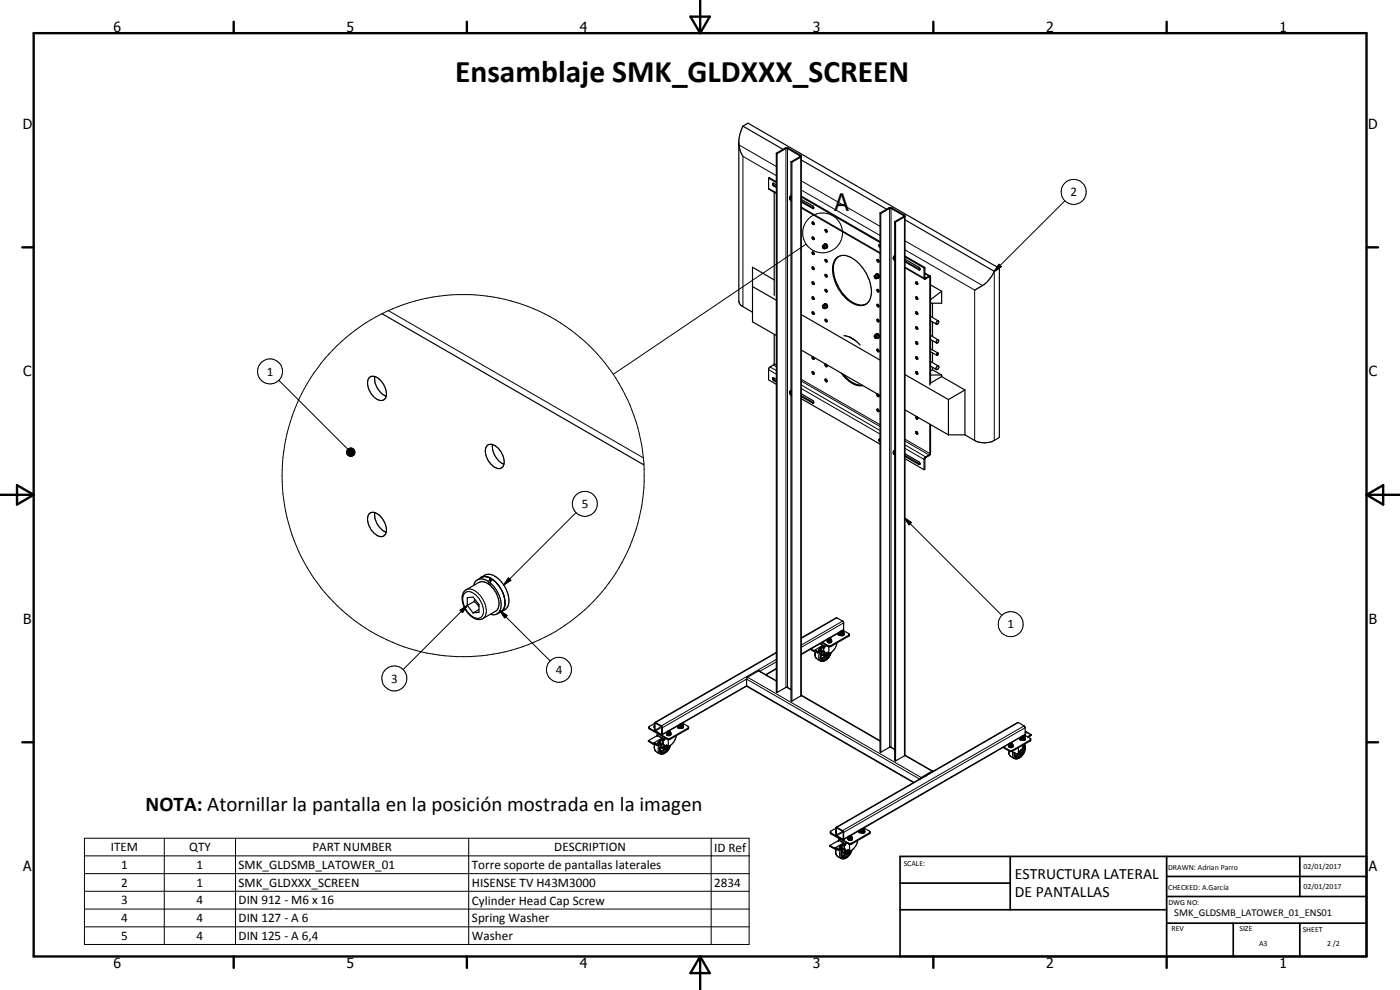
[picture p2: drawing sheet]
<svg xmlns="http://www.w3.org/2000/svg" width="420mm" height="297mm" viewBox="0 0 420 297" stroke-linecap="round" stroke-linejoin="round" font-family="sans-serif">
<g fill="none" stroke="#000" stroke-width=".35">
<path d="M223 37.8l-.9 2.4-.4 2.3v47.8l.1 .5 .6 .8 3.4 2.1M223 37.8l12 7M223 37.8l1.5-.8 75.4 43.5M221.7 43l.4 2 .9 1.9M230.7 53.5v3.2l2.3 1.4M230.7 53.5l.2-.2 2.1 1.2M230.7 53.5l2.3 1.3M232.1 55l.2 .6 .7 .4M232.4 57.7v30.9M233 46l2.6-1.6h.7l4.2 2.5M233 46v161.6l.2 .2M233 46l.2 .1"/>
<path d="M233 55.5l-.8-.5a.41 .41 0 0 0-.4 .4 .41 .41 0 0 0 .4 .4l.8 .5M233.2 46.1l2.9-1.6 4 2.4-2.7 1.7M233.2 46.1v161.7M237 59.6l.4 .5M237 59.6l.1-.2 .3 .2M237 59.4v.2M237.1 59.3l.3 .1M237.1 59.3l-.1 .1M237.2 59l.2 .1M237.2 60h.1M237.4 48.6v161.6l.2 .2M237.4 48.6l.2 .1"/>
<path d="M237.4 58.7l-.4 .7M237.4 60h-.1M237.4 59.2l-.3 .1M237.4 58.9l-.3 .1M237.6 48.7v161.7M240.5 46.9l-.2 .3-2.7 1.5M240.5 46.9v161.6l-.2 .3-2.7 1.6M240.5 59.8l3.5 2 .2 .7-.2 .1-3.5-2M240.5 58.8l23.6 13.7M240.5 59.1l23.6 13.7M240.5 48l25.6 14.8M240.5 60.3l3.7 2.2"/>
<path d="M240.5 62.4l23.6 13.6M243.7 75.6a.39 .39 0 0 1 .6 .3 .39 .39 0 0 1-.3 .5zM243.7 66.7l.5 .1 .1 .6-.4-.1zM243.7 71.2a.39 .39 0 0 1 .6 .2 .39 .39 0 0 1-.3 .5zM244 66.6l.3 .7M244 71.1l.3 .7M244 75.6l.3 .6M246.8 74l.1 .1M247 74.2l.2 .2M247.2 74l.1 .1M247.2 74l-.2 .2M247.3 74h-.1"/>
<path d="M247.3 73.3a.66 .66 0 0 1 .9 .2 .66 .66 0 0 1-.1 .9M247.3 73.3l-.1 .2M247.3 74.1l.1 .1M247.4 74.1l-.4-.2v.3M247.4 74.1l-.2 .3M247.4 74.3l-.2 .1M247.5 73.2l-.1 .1M247.5 73.2h.1M247.5 73.2l.4 .1M247.5 73.3h-.2M247.5 73.3l.2 .1M247.6 68.9a.41 .41 0 0 1 .5 .2 .41 .41 0 0 1-.2 .5z"/>
<path d="M247.6 77.9a.39 .39 0 0 1 .5 .2 .39 .39 0 0 1-.2 .5zM247.7 73.2l.1 .3M247.7 73.4l.4 .1M247.8 73.4l.3 .5M247.9 68.9l.3 .6M247.9 77.9l.3 .6M248 74.4l-.2 .1M248 73.4l.2 .9-.2 .1M248 73.9v.4l-.5 .3-.4-.1-.2-.4M248 73.9l-.3-.5h-.3l-.5 .3-.1 .3M248.1 73.9l-.1 .5M248.2 73.8v.2"/>
<path d="M248.2 74.2v.1M250.9 77.6a4.1 4.1 0 0 1 5.5 .3 12.5 12.5 0 0 1 5 10.7 3.4 3.4 0 0 1-5.5 2.4 12.2 12.2 0 0 1-5.8-11.8zM251.7 77a5.2 5.2 0 0 0-1.4 5.6 11.2 11.2 0 0 0 8 9l1.6-.4M263.2 77.9a.38 .38 0 0 1 .5 .2 .38 .38 0 0 1-.2 .5zM263.4 77.9l.4 .6M264 73.4l.1 .4M264.1 63.9l2.6-1.5 .7-.1 4 2.3 .2 .3M264.1 63.9v161.7l.2 .1M264.1 63.9l.2 .2M264.1 73.4a.4 .4 0 0 0-.4 .4 .4 .4 0 0 0 .4 .4M264.3 64.1l2.9-1.6 4 2.2v.3l-2.7 1.5M264.3 64.1v161.6"/>
<path d="M268.1 77.5h.1M268.1 77.5l.2 .5M268.1 77.3v.2M268.2 77.3l.3 .1M268.2 77.3h-.1M268.2 77.3l-.1 .1M268.2 77.3l.3 .3M268.2 77l-.1 .3M268.3 77h-.1M268.3 77h.2M268.3 78h.2M268.4 78h.1"/>
<path d="M268.5 66.5v161.7l.3 .1M268.5 66.5l.3 .1M268.5 76.6l-.2 .4M268.5 77.1l-.3 .2M268.5 76.8l-.2 .2M268.8 66.6v161.7M271.6 64.9l-2.8 1.7M271.6 64.9v161.6l-.2 .3-2.6 1.5M271.6 77.8l4.1 2.4a.38 .38 0 0 1 .5 .4 .38 .38 0 0 1-.5 .3l-4.1-2.3M271.6 78.3l4.5 2.6M271.6 76.8l6 3.5M271.6 77.1l5.7 3.3"/>
<path d="M271.6 66l26.8 15.4M114.6 94.1l78.6 45.4M225.8 86l7.2 4.1M232.4 84l-6.6-3.8v16.4l7.2 4.1M240.5 94.4l23.6 13.6M243.7 93.6a.39 .39 0 0 1 .5 .2 .39 .39 0 0 1-.2 .5zM243.7 89.1l.5 .1 .1 .6-.5-.1zM243.7 80.1a.46 .46 0 0 1 .5 .3 .46 .46 0 0 1 0 .5l-.5-.4zM243.7 84.6a.39 .39 0 0 1 .6 .2 .39 .39 0 0 1-.3 .5zM244 93.6l.3 .6M244 84.6l.3 .6M244 80.1l.3 .6"/>
<path d="M244 89.1l.3 .6M247 92.1l.2 .3M247.2 92l.1 .1M247.2 92l-.2 .1M247.3 91.9l-.1 .1M247.3 92.1l.1 .1M247.4 92.1l-.4-.2v.2M247.4 92.1l-.2 .3M247.4 92.2l-.2 .2M247.5 91.2a.71 .71 0 0 1 .7 .3 .71 .71 0 0 1 0 .7M247.5 91.2h-.1M247.5 91.2l-.3 .3"/>
<path d="M247.5 91.2h.3M247.5 91.2l.2 .2M247.6 91.2h-.1M247.6 91.2h.1M247.6 82.4a.39 .39 0 0 1 .5 .2 .39 .39 0 0 1-.2 .5zM247.6 86.9a.39 .39 0 0 1 .5 .2 .39 .39 0 0 1-.2 .5zM247.7 91.4h-.3l-.4 .2-.2 .4 .5 .6 .6-.3M247.7 91.2l.2 .1M247.7 91.4l.3 .4M247.8 91.2v.3M247.8 91.4l.3 .1M247.8 91.2l-.1 .2"/>
<path d="M247.8 91.4l.3 .5M247.9 95.8a.36 .36 0 0 0-.2 .5 .36 .36 0 0 0 .5 .1M247.9 82.3l.3 .7M247.9 86.8l.3 .7M247.9 95.8l.3 .6M248 92.4h-.2M248 91.8l.1 .5M248 91.4l.1 .2M248.1 91.5l.1 .7M248.1 92l-.2 .3M248.1 92.3l-.1 .1M248.2 91.7v.2"/>
<path d="M248.2 92.2l-.1 .1M248.2 92.2l-.2 .2M248.2 92.1l-.1 .2M262.5 83.1l.3-.3 .2 .3-.2 .3M262.5 83.1l.3 .3M262.8 83l.2 .2M262.8 83l-.3 .1M262.8 82.9v.1M262.9 82.3l-.1 .2M263 83.3l-.2 .1M263 82.2l.3 .1M263 82.2l-.1 .1"/>
<path d="M263.2 82.2h-.2M263.2 82.2h.1M263.2 86.9l.6 .3-.1 .4-.5-.4zM263.2 91.4a.38 .38 0 0 1 .5 .2 .38 .38 0 0 1-.2 .5zM263.2 95.8a.38 .38 0 0 1 .5 .3 .38 .38 0 0 1-.2 .5zM263.2 82.1a.7 .7 0 0 1 .7 .5 .7 .7 0 0 1-.3 .8M263.2 82.1l-.1 .1M263.3 82.3h-.4M263.3 82.5l-.3-.2-.5 .3a.61 .61 0 0 0 .5 1l.6-.3-.2-.8M263.3 82.2l.5 .8M263.3 82.4l.3 .4v.6M263.3 82.3v.2"/>
<path d="M263.3 82.4l.3 .1M263.3 83.4h.3M263.4 95.8l.4 .6M263.4 86.8l.4 .7M263.4 91.3l.4 .6M263.7 82.6l.1 .6-.2 .2M263.8 83.1l-.1 .3M271.6 80.3l5.8 3.4M274.9 89.1l.4 .1 .1 .6-.5-.1zM274.9 93.6a.39 .39 0 0 1 .5 .2 .39 .39 0 0 1-.2 .5zM274.9 98.1a.39 .39 0 0 1 .5 .2 .39 .39 0 0 1-.2 .5zM275 84.6l-.1 .4 .3 .3h.2"/>
<path d="M275 84.6l.4 .2v.5M275.1 98l.4 .7M275.1 84.6l.4 .6M275.1 89.1l.4 .6M275.1 93.6l.4 .6M277.3 80.4l.1 3.3M277.6 80.3v3.1M277.6 83.4h.1M277.6 80.3l-.3 .1M277.6 81.9l1.5 .9M279 83.2l-1.6 .5M279 83.2h.1"/>
<path d="M279 83.2v32.4M279.1 82.8l-1.5 .6M279.1 82.8l.2 32.4M279.3 85.5l3.3 1.9M279.3 95l2.3 1.3M279.3 96.3l1.7 1M279.9 91v4.3M279.9 96.6v4.4M281.6 96.3a.62 .62 0 0 0-.6 .3 .62 .62 0 0 0 .1 .7M281.6 96.3a.65 .65 0 0 1-.5 1M282.6 87.4v3.6h-3.3M282.6 87.4l-3.3 2.5"/>
<path d="M298.4 81.4a10.8 10.8 0 0 1-5.9 5.6M299.9 80.5v50.7a7.1 7.1 0 0 1-6.3 1.4l-4-2.1M299.9 80.5l-1.5 .9M110.7 113.4a2.23 2.23 0 0 1 3.4 .6 5.3 5.3 0 0 1 1.5 5.5 2.08 2.08 0 0 1-3.3-.2 5.1 5.1 0 0 1-1.6-5.9zM112.5 113a5.8 5.8 0 0 0 3.4 5.9M232.1 113.3a.48 .48 0 0 0-.3 .5 .48 .48 0 0 0 .4 .4l.8 .4M232.1 113.3l.1 .6 .8 .5M232.1 113.3l.9 .5M232.4 100.3v8.9l-1.7 1.4v3.4l2.3 1.3M237 117.9l.2-.1 .2 .2M237 117.9l.4 .5M237.1 117.6l.3 .2"/>
<path d="M237.4 117.6l-.4 .3M237.4 117.1l-.2 .3 .2-.1M237.4 118.4h-.1M237.4 117.4h-.3l-.1 .3M240.5 118.2l3.5 2 .2 .6M240.5 118.7l3.7 2.1M240.5 119l3.4 1.9 .3-.1M240.5 119.6l23.6 13.7M240.5 105l23.6 13.7M243.7 107.1a.39 .39 0 0 1 .5 .2 .39 .39 0 0 1-.2 .5zM243.7 111.5a.39 .39 0 0 1 .5 .3 .39 .39 0 0 1-.2 .5zM244 107l.3 .7"/>
<path d="M244 111.5l.3 .7M247.6 113.8a.41 .41 0 0 1 .5 .2 .41 .41 0 0 1-.2 .6zM247.7 109.3a.37 .37 0 0 1 .5 .2 .37 .37 0 0 1-.3 .5l-.3-.4zM247.9 109.3l.3 .6M247.9 113.7l.3 .7M252.4 111.9a7.3 7.3 0 0 0 6.6 3.8M253 112.3a7.7 7.7 0 0 0 5.9 3.3M253.2 100.7a7 7 0 0 1 4.9 2.8M254.8 101l1.8 1.1M262.5 100.6l.5-.3a.64 .64 0 0 1 .5 1l-.7 .3-.4-.6zM262.5 101.1v-.3h.3l.2 .3v.2h-.2M262.5 101.1l.3 .2"/>
<path d="M262.8 100.9v.1M262.8 101l.2 .1M262.8 101l-.3 .1M263 101.3h-.2M263 100.2a.68 .68 0 0 1 .8 .3 .68 .68 0 0 1-.1 .8M263.1 100.2h-.2l.4 .1M263.2 104.8l.6 .4-.1 .3-.5-.3zM263.2 118.3l.4 .1 .2 .5a.44 .44 0 0 1-.5-.1 .44 .44 0 0 1-.1-.5zM263.3 100.2h-.3l-.2 .3M263.3 100.2l.5 .8M263.3 100.2v.3M263.3 100.4l.3 .4v.5"/>
<path d="M263.3 100.2v.2M263.3 101.4h.3M263.4 104.8l.4 .6M263.4 118.2l.4 .7M263.4 100.3l.2 .1M263.6 100.5l.2 .3M263.6 101.3v.1M263.7 101.3h-.1M263.8 100.9l-.1 .3M263.8 101.1l-.1 .2M271.6 112.4l13 7.5M274.9 107.1a.39 .39 0 0 1 .5 .2 .39 .39 0 0 1-.2 .5z"/>
<path d="M274.9 102.6a.46 .46 0 0 1 .5 .2 .46 .46 0 0 1-.1 .5l-.4-.2zM275 111.5l.4 .3M275 111.5l-.1 .4 .4 .4 .1-.5M275.1 102.5l.4 .7M275.1 107l.4 .7M275.1 111.5l.4 .7M275.1 111.6l.3 .2M279.3 112.5h3.3M279.3 108.5l2.3 1.3M279.3 104.6l2.2 1.3M279.3 105.5l1.8 1.1M279.3 100.6l2.3 1.4"/>
<path d="M279.3 101.9l1.8 1M279.3 109.9l1.7 1M279.9 102.2v2.8M279.9 105.9v2.9M279.9 110.2v.8M279.9 111l2.7 1.5M279.9 111l-.6 .3M281.3 102a.4 .4 0 0 1 .5 .3 .4 .4 0 0 1-.3 .5l-.3 .1a.48 .48 0 0 1-.3-.4 .48 .48 0 0 1 .4-.5zM281.5 105.9l.1 .4-.5 .3M281.5 105.9l-.4 .3v.4M281.7 109.9a.7 .7 0 0 1-.7 1M281.7 109.9a.7 .7 0 0 0-.7 1"/>
<path d="M282.6 112.5v.5M282.6 113l7 4M282.6 113l-3.3 1.9M284.6 119.9v10.6M289.6 117l-5 2.9M289.6 117v13.5M146.3 133.6a2.96 2.96 0 0 1 3.8 1.5 4.6 4.6 0 0 1 .7 5.1 2.11 2.11 0 0 1-3.1-.6 5.1 5.1 0 0 1-1.6-5.7zM147.9 133.4a5.9 5.9 0 0 0 3.3 5.9M263.2 122.8a.42 .42 0 0 1 .5 .2 .42 .42 0 0 1-.1 .5l-.4-.3zM263.4 122.7l.4 .7M264 131.7l.1 .5M264 131.7a.45 .45 0 0 0-.3 .5 .45 .45 0 0 0 .4 .4"/>
<path d="M264 131.7l.1 .1M268.1 135.9l.4 .5M268.2 135.7l.3 .2M268.2 135.7l-.1 .2M268.2 135.4l-.1 .3M268.3 135.6l.2 .2M268.3 135.3l-.1 .1M268.3 135.3l.2 .1M268.3 136.3l.1 .1M268.5 135.6l-.4 .3M268.5 136.3l-.1 .1M268.5 135l-.2 .3"/>
<path d="M268.5 135.2l-.2 .2M271.6 136.1l4.3 2.5 .1 .7M271.6 136.7l4.5 2.5M271.6 136.9l4.4 2.5M271.6 137.6l5.7 3.3M271.6 123l13 7.5M274.9 129.5l.4 .1 .1 .6h-.4zM275 125h-.1v.6l.5 .1M275 125l.4 .3v.4M275.1 125l.4 .6M275.1 129.5l.4 .6M276 139.3v.1"/>
<path d="M279 127.3v8.8l-.2 .4-1.1 .7-.4 .5v3.2M279.3 127.4v8.5l-.4 .8-1.3 .8v3.3l-.3 .1M284.6 130.5h5M110.7 154.2a2.3 2.3 0 0 1 3.4 .6 5.2 5.2 0 0 1 1.5 5.5 1.83 1.83 0 0 1-2.9 0 5.2 5.2 0 0 1-2-6.1zM112.5 153.8a5.8 5.8 0 0 0 3.4 5.9M139.3 177.4l4.4-2.6a3.6 3.6 0 0 1 4.3 1.7 6.9 6.9 0 0 1 1.6 5.9l-.6 .8-4.1 2.4a2.85 2.85 0 0 1-2.8-.2 6.6 6.6 0 0 1-3-7.7zM142.4 179.7l-.1 .8M143.8 173.6a3.3 3.3 0 0 1 4.6 .6 9 9 0 0 1 3.1 6.1M144.3 173.2a3.7 3.7 0 0 1 5.4 .6 8.7 8.7 0 0 1 2.7 8.1l-.6 .9-1.4 .8M146.6 174.5v.8M146.6 174.5a2.67 2.67 0 0 0-4.2 .4l-.3 .7M147.1 174.9v.7"/>
<path d="M147.1 174.9l.5-1.2 1.6 1.4 1.3 2M147.1 174.9a8 8 0 0 1 2.9 8.4 2.26 2.26 0 0 1-2.9 1M147.1 173.5v1.3M147.1 173.5l-.5 1M147.1 173.5l-1.8-.5-2 1M150.8 177.5l.6 1.6 .1 2.1M140.2 181.7v-2.4l1.8-.1 1.8 2.2v2.3l-1.8 .2M140.2 181.7l1.8 2.2M142.3 180.5l1.5 1.5M142.3 180.5l-2.1 1.2M143.8 182.9l-1.8 1M151.5 181.2l-.7 1.9-1.6 1.1"/>
<path d="M151.6 181.2a2.62 2.62 0 0 1-1.8 2.7M233 195.7l-36.5 21.1M243.2 194.8l1 .6M244.2 195.4a.73 .73 0 0 1 .8-.2 .73 .73 0 0 1 .4 .7M244.2 195.2v.2M244.3 195.2h-.1M244.4 195.3l1 .6M244.7 195.5a2.27 2.27 0 0 0 1.4 2.8 2.27 2.27 0 0 0 2.9-1.5l.5-1M245.9 195.5h.1M245.9 195v.5M246 195.5l-.6 .4M246 193.2l.9 .5"/>
<path d="M246.1 193.1l1.4 .8M246.2 194.7l-.1 .1M246.2 194.7h.2l.1 .5-.5 .3M246.2 194.7l-.4 .4 .1 .4M246.6 192.8l2.1 1.3M246.8 195.4a1.98 1.98 0 0 0-.2 2.2l.1 .1M246.9 196.6l.6 .3M246.9 193.7l.1 .1M246.9 193.7l-2.6 1.5M247 193.8l-.8 .4v.3M247 193.8l.3 .3M247 194.2l-1.1 .4a.46 .46 0 0 0-.3 .5 .46 .46 0 0 0 .3 .4"/>
<path d="M247 194.2l.3 .2M247 195.3l-1 .2M247 195.3h.1M247.1 194.3l-.9 .4M247.1 194.3l.1 .1M247.1 195.3l.1 .1M247.1 194.3v1M247.2 194.4h.1M247.2 195.4l.1 .1M247.2 194.4v1M247.3 195.4l.3 .3v.6M247.3 194.1l-.3 .1"/>
<path d="M247.3 194.1h.2M247.3 195.5l.1 .6M247.4 194.3l-.1 .1M247.4 196.1l.2 .2M247.4 196.1v.7M247.4 196.8l.1 .1M247.5 193.9v.3M247.5 194.2l-.1 .1M247.5 196.9l.2 .1M247.6 196.3v.7l.4-.1M247.7 196.3l.4 .1M247.7 196.3v.5l.4 .1"/>
<path d="M247.9 193.7l-.4 .2M248.1 193.7l-.6 .4M248.1 196.4v.2M248.1 195.7l.3 .3M248.1 195.7l-.4 .6M248.1 196.6v.2M248.1 196.8v.1M248.1 195.7l.7 .3M248.1 196.9l.1 .1M248.3 192.4l.5 .3 .8-.3M248.3 196.2l-.2 .2M248.3 196.2l-.2 .4"/>
<path d="M248.3 192.2l.4 .5M248.3 192.2l.4 .2M248.4 196.3h.3l-.3 .5zM248.4 196.1l-.1 .1M248.4 191.8l-7.9 4.6M248.4 196v.1M248.4 196h.3M248.5 196l-.1 .1M248.5 196.9l-.1 .1M248.6 196.3l-.3 .3 .2 .1M248.6 191.6l.1 .3 .5-.2M248.7 196l.2 .1"/>
<path d="M248.7 196h-.1M248.7 191.6h-.1M248.7 191.6h.1M248.7 192.4v.3M248.7 194.1v1.9M248.7 191.6l.1 .2h.3v-.2M248.8 196l.1 .1M248.8 196h-.1M248.9 196.1a.66 .66 0 0 1-.8 .8M249.1 191.6l-.6 .1-.1 .3 .3 .3h.7M249.1 192.3l-.4 .1M249.1 191.6h.1"/>
<path d="M249.2 191.6l.2 .2M249.2 191.6v.2M249.4 192.3v.3M249.4 192.6l-.7 .1M249.4 191.8l-.2 .5M249.4 191.8l-.3 .3-.7-.2-.1 .3M249.4 191.9l.1 .1M249.5 192.2a.62 .62 0 0 1-.5 .7 .62 .62 0 0 1-.7-.7M249.5 192l-.1 .3M249.5 192.2l-.1 .4M249.5 192v.2M251.2 192.9a4.2 4.2 0 0 1-2.3 3.2"/>
<path d="M251.6 190.5h.5M251.9 190.4l-.3 .1M252 190.4l-.3 .1M252 190.1l-.5 .2 .1 .2M252 190v.5M252 190l.5 .3M252 190.5h.1M252.1 189.9h.1M252.2 189.6l-3.3 1.9M252.3 189.5l-.1 .4 .2 .2 .7-.2-.1-.4M252.3 189.5v.2M252.3 189.6h.7"/>
<path d="M252.4 189.4l-.1 .1M252.4 189.5h.1M252.5 189.4l.5 .1M252.5 189.4l-.2 .1M252.5 189.4l-.1 .1M252.5 190.3v.2M252.6 189.4l.6-.4-.1-2.4-2.1-1.3-10.5 6.1M252.8 189.4v.3l-.4-.2M252.9 189.4l.1 .1M253 189.5v.1M253 189.1l1.9 1.3M253 189.6v.1"/>
<path d="M253.1 190.2v.2M253.1 190.2l-.6 .1M253.1 190.4l-.6 .1M253.3 189.8v.2M253.3 190.1a.63 .63 0 0 1-.4 .7 .63 .63 0 0 1-.8-.3M253.3 189.8l-.8 .1-.3-.2-.2 .3M253.3 189.8l-.2 .4M253.3 190l-.2 .4M253.3 190.3a.86 .86 0 0 1-1.3 0l.5 .2M254.9 190.4l-5.8 3.4-.7-.1-1.6-1M254.9 190.4l-.2 .5-5.3 3.1-.7 .1M196.3 218.1l.1 .2"/>
<path d="M196.4 217.8v.1M196.4 217.9v.5M196.4 216.9l.4-.1 1.9 1.3v2.4l-2.2-1.2zM196.4 217.1l-1.5 .8-.1 .7 5.7 3.3M196.4 217.7v.4M196.7 217l1.8 1.1v2.2l-1.8-1.1zM196.7 217h-.1M200.2 219.8l.4 .2 .6-.2M200.2 219.6l-1.5 .9M200.2 219.7l-.1 .5 .5 .3M200.2 219.6v.4l.6 .1M200.4 219.6v.1"/>
<path d="M200.4 219.5v.1M200.4 219.5l.4 .1M200.4 219.5h.1M200.5 219.4l-.3 .2M200.5 219.4v.1M200.6 219.4l-.2 .1M200.6 219.4h.3M200.8 219.6h.1M200.9 219.4v.2M200.9 219.4v.3l-.5-.1M200.9 219.4l.3 .2v.6M201.2 220l-.6 .3"/>
<path d="M201.2 219.7l.1 .1M201.3 219.8l-.1 .2M201.3 219.8v.2M203.4 218.4h.5M203.5 218.3l-.1 .1M203.8 218.1l.5 .3 .8-.3M203.8 218l-.4 .1v.3M203.8 218.3l-.4 .1M203.8 217.8v.3l.5 .3M203.8 217.8l.5 .3M203.8 217.9l.1 .5M204 217.5l-3.4 1.9"/>
<path d="M204 217.5a.51 .51 0 0 0 .3 .5 .51 .51 0 0 0 .6-.2M204.1 217.3l-.1 .2M204.1 217.4l.1 .1M204.2 217.3l-.1 .2M204.2 217.3h.1M204.2 217.3h-.1l.3 .2 .3-.2M204.3 218.1v.3M204.4 217.2l-.3 .1M204.4 217.2l.3 .1M204.6 217.3l.3 .2v.5M204.7 217.3l.1 .2M204.8 217.4l-.6 .1"/>
<path d="M204.8 217l1.9 1.2M204.9 218.2l-.6 .2M204.9 218l-.6 .1M204.9 218v.2M205.1 217.7l-.8 .1-.3-.2-.2 .2M205.1 217.9l-.1 .5-.3 .2-.8-.2M205.1 217.7l-.2 .2M205.1 217.7l-.2 .5M206.7 218.2l-5.8 3.4-.7-.1-5.4-3.2M206.7 218.2l-.3 .5-5.4 3.2h-.5M224.1 205.9l-19.7 11.3M224.1 205.9l50.1 28.9"/>
<path d="M233 200.7l-3.1 1.8M233 204.3l-5.4-3-3.4 2-.1 2.6M237.4 206.9l-1.4-.7-2.8 1.6M240.5 208.6l23.6 13.6M307.7 219.8l.3-.2 1.5 .8M194.6 222.2l1.4 1.1M194.6 222.2h.1M196 223.3a.72 .72 0 0 1 .8-.2 .72 .72 0 0 1 .5 .6l.5-.3M196.2 223.1l1 .6M196.5 223.3a2.3 2.3 0 0 0 1.6 2.9 2.3 2.3 0 0 0 2.8-1.7l.3-.9M197.2 220.6v.2M197.2 220.6l2.1 1.1"/>
<path d="M197.6 223v.3M197.6 223.3l.1 .1M197.6 220.3l-.4 .3M197.7 222.8l-.1 .2M197.9 222.6v-.1a.39 .39 0 0 1 .3 .6 .39 .39 0 0 1-.6 .2M198.6 223.2l-.5 1.3 .3 1M198.7 224.4l.5 .3M198.7 221.7l-.7 .4-.1 .3M198.7 221.5v.2M198.7 221.5l-2.7 1.5v.3M198.7 221.5l-1.4-.8-2.7 1.5M198.7 221.6l.4 .3"/>
<path d="M198.8 222h.2M198.8 222l-1.2 .6-.2 .5 .3 .3M198.8 222l.3 .2M198.9 222.1l-1 .4-.3 .5M198.9 222.1l.1 .1M198.9 222.1v1.1M199 223.3l.3 .3v1.1l.5 .1M199 223.3l.2 .7M199 222.2v1.1M199 223.3l-.2-.2-1.1 .3M199.1 222.2h-.1M199.1 222h-.1"/>
<path d="M199.1 221.9l.2 .1M199.1 222.2h.1M199.1 221.9l-.1 .1M199.2 224.7h.1M199.2 224v.6l.2 .2M199.2 222.1v.1M199.2 224l.1 .1M199.3 221.9v.1M199.3 222l-.1 .1M199.3 221.7v.2M199.5 224.1l.3 .2M199.7 221.5l-.4 .2"/>
<path d="M199.8 221.6l-.5 .3M199.8 224.3v.5M199.9 223.6l.7 .2M199.9 223.6l.3 .2M199.9 223.6l-.4 .7 .3 .5M199.9 224.7l.1 .1M200 224.2l-.2 .1M200 224.2l-.1 .5M200 224.8h.1M200.1 220.1v.4l.3 .2 .8-.1 .1-.5M200.1 224.6h.2M200.1 224.5l.1 .1"/>
<path d="M200.1 220l.5 .3M200.1 223.9l-.1 .3M200.2 224.2l-.1 .3M200.2 223.8l-.1 .1M200.2 223.8h.2M200.3 224.8h-.1M200.3 224.5l-.1 .1M200.4 223.8h.2M200.4 223.8l-.2 .1M200.4 224.2h-.3M200.4 223.8l.2 .2M200.5 224.2h-.3l-.1 .4"/>
<path d="M200.5 224.2l-.2 .4M200.5 224.2h.1M200.6 220.3v.2M200.6 221.9v1.9M200.6 224.5l-.4 .3h-.4M200.6 223.8v.1M200.6 224.3v.2M200.6 223.9v.6M200.9 220.2h.3M201.2 220.4l-.6 .1M201.2 220.2v.2M201.3 220l-.1 .4"/>
<path d="M201.4 220.3a.82 .82 0 0 1-1.3 0M202.9 220.8a4.3 4.3 0 0 1-2.3 3.1M268.5 224.8l-1.1-.6h-.4l-2.7 1.5M271.6 226.6l8.3 4.8M279.8 231.6l-3.4 2M279.9 231.4l-3.5 1.9-.2 .4M279.9 231.4h.1M301 224.3l1.9 1.1 .7 .1M302.7 223.9a.87 .87 0 0 0 1.3 0M302.8 223.6l-.1 .5a.71 .71 0 0 0 .8 .2 .71 .71 0 0 0 .5-.7M302.8 223.6l.3 .5 .7-.1M302.8 223.6l.2 .1"/>
<path d="M302.9 223.2l-44 25.5M302.9 223.2l.1 .4M303 223.7l.2 .2M303.2 223.9v.2M303.6 225.5l2 .7M303.6 223a.26 .26 0 0 1-.2 .3 .26 .26 0 0 1-.3-.2v.2M303.6 223l.1 .1M303.6 223l-.7 .2M303.6 223l.3 .2-.1 .4h-.8M303.7 223.1l-.3 .3-.3-.2M303.8 223.8l-.6 .1M303.8 223.8v.2"/>
<path d="M304 223.6l-.2 .4M304 223.4l-.7 .2-.4-.3-.1 .3M304 223.4l-.2 .4M304 223.4v.2M304.5 225.9l.3 1M305.6 224.4v1.8M305.9 225.5v.5l.2 .1M305.9 225.5l.2 .1M306.1 221.9l.4 .1M306.1 221.9h.1M306.1 225.6v.5M306.2 226.1h.1"/>
<path d="M306.2 225.5l-.1 .1M306.2 225.5v.6M306.2 226.1l.1 .1M306.3 226.2h-.7M306.3 221.9h-.2M306.3 225l-.4 .5M306.3 225l.6 .2M306.3 225l.2 .1M306.4 225.3l-.2 .2M306.4 221.6l-.3 .1v.2M306.4 221.6l.1 .4M306.4 221.7v.1"/>
<path d="M306.5 221.4l.3 .5h.7M306.5 225.1l-.1 .2M306.5 225.1l.1 .1M306.5 221.5l-.1 .1M306.5 221.4l.2 .1M306.6 221l-3.3 1.9M306.6 226.1h-.5M306.6 225.2h.3M306.6 225.2l-.2 .1M306.6 226.1l-.2 .1M306.6 221.1l.3 .6M306.7 225.2l.2 .1"/>
<path d="M306.8 225.8l-.1 .1M306.8 221v.1M306.9 225.2v.1M306.9 225.3l-.3 .8M306.9 221.7v.2M307 220.8l.7-.5-.2-2.3-2.1-1.2-54.4 31.4M307 220.8l-.4 .3M307 220.8l.3 .1M307.1 223.5l-.3 1.6M307.3 220.9a.44 .44 0 0 1 .2 .7 .44 .44 0 0 1-.8-.1M307.3 220.9h.1M307.4 221l-.3 .1-.2-.2-.1 .2"/>
<path d="M307.4 220.9l-.2 .3-.4-.1M307.5 220.6l1.6 .9 .2 .7-5.7 3.3M307.5 223.3a3.3 3.3 0 0 1-.6 3.3 2.22 2.22 0 0 1-2.6 .9 2.22 2.22 0 0 1-1.5-2.2M307.5 221.6l-.6 .1M307.5 221.6v.3M307.7 221.8l-.5 .2-1.1-.1M307.7 221.3v.2M307.7 221.3l-.2 .3M307.7 221.5l-.1 .3M307.7 221.5a.66 .66 0 0 1-.4 .7 .66 .66 0 0 1-.8-.2M307.7 221.3l-.1-.2-.5 .3-.5-.3-.1 .3M307.8 221.7l-.3 .2"/>
<path d="M309.3 221.9l-5.7 3.3-.7-.1-1.7-.9M309.5 220.4l-.8 .9M309.5 220.4l-1.2 .7M250.4 254.7a.73 .73 0 0 1 .8-.2 .73 .73 0 0 1 .5 .6M250.6 254.6l1.1 .5M250.8 249.6l.1 .1M250.9 248.5l-1.5 .8-.1 .8 5.7 3.2M250.9 249.3v.6M250.9 254.7a2.3 2.3 0 0 0 1.6 2.9 2.3 2.3 0 0 0 2.8-1.7l.4-.8M251 248.2l2.1 1.3v2.5M251 248.2v2.5l2.1 1.3M251.1 248.4l-.1 2.2 2 1.2"/>
<path d="M251.1 248.4h.1M251.2 248.4l1.8 1.1v2.2M251.6 252.1v.1M251.7 252l2 1.2M251.7 252l-.1 .1M252.1 254.8h.1M252.1 251.7l-.4 .3M252.2 254.2l.4-.2v.5a.28 .28 0 0 1-.3 .3 .28 .28 0 0 1-.2-.4zM253 251.7v.1M253 254.6l-.1 .2a1.49 1.49 0 0 0 0 2.1M253.1 255.9l.6 .3M253.1 252.9l-.7 .9"/>
<path d="M253.1 252.9l-1.4-.8-2.6 1.6-.1 .2 1.4 .8M253.1 252.9l-2.7 1.8M253.2 253.1l.3 .2M253.2 253.4l.3 .2M253.2 253.4l-1 .5a.5 .5 0 0 0-.3 .4 .5 .5 0 0 0 .2 .5M253.3 254.6l-1.6 .5M253.3 253.4h-.1M253.3 253.4h.1M253.3 254.6h.1M253.3 253.5l-1 .5-.2 .8M253.3 253.5l.1 .2M253.3 254.6l.4 .2 .1 .7"/>
<path d="M253.3 253.5v1.1M253.4 253.7l.2 1.7M253.5 253.3l.2 .1M253.5 253.3l-.2 .1M253.5 253.6l-.1 .1M253.6 255.4v.6l.3 .3M253.6 255.4l.2 .1M253.7 253.2l-.2 .4M253.8 255.5l.1 .8M253.9 255.5l.4 .2M253.9 255.5v.5l.4 .2M254.2 252.9l-.5 .3"/>
<path d="M254.2 256.2l-.3 .1M254.3 253l-.6 .3M254.3 256.2l.2 .1M254.3 255.7v.2M254.3 256.1l.2 .2M254.3 256.1v.1M254.3 255l.4 .2M254.3 255l-.4 .5M254.3 255.9v.2M254.3 255l.7 .3M254.5 251.7l.1 .1M254.5 255.5l-.2 .2"/>
<path d="M254.5 255.9h.1M254.5 255.5l-.2 .4M254.6 255.9l.1 .1M254.7 251l-1.6 1M254.7 255.2l-.2 .3M254.7 255.2l.1 .1M254.7 251.1a.49 .49 0 0 0 .4 .5 .49 .49 0 0 0 .5-.5M254.8 256.2l-.3 .1M254.8 255.3h.2M254.8 255.3l-.3 .2M254.8 251v.1M254.8 255.5a.26 .26 0 0 0-.3 .2 .26 .26 0 0 0 .2 .3"/>
<path d="M254.8 255.5l-.1 .5M254.8 255.5l-.3 .4M254.8 251h.7M254.9 251l-.2 .1M254.9 251h.5M255 251.7l-.5-.2 .5 .4M255 251.7v.2M255 253.3v1.9M255 255.3h.1M255 255.3l.1 .1M255.3 250.9l.3 .1v.2l-.6 .2-.3-.2-.2 .7M255.4 251h.1"/>
<path d="M255.5 251l-.3 .2-.4-.1M255.5 251v.1M255.6 251.8l-.6 .1M255.6 251.6v.2M255.6 251.6l-.6 .1M255.6 251.2h.2M255.7 255.1l-.6 .3-.2 .6-.4 .3M255.7 251.4l-.1 .2M255.7 251.3v.1M255.8 251.5l-.2 .3M255.8 251.2l-.1 .1M255.8 251.2v.3"/>
<path d="M255.8 251.5a.66 .66 0 0 1-.5 .7 .66 .66 0 0 1-.8-.3M255.8 251.7l-.5 .3-.7-.2M257.4 252.2a4 4 0 0 1-1.7 2.9M257.8 249.8l.5 .1M258 249.7h.2M258 249.7l-.2 .1M258 249.7l-.1 .1M258.2 249.4l-.4 .1v.3M258.2 249.6l.1 .1M258.3 249.3l.4 .3M258.3 249.3l-.1 .2M258.3 249.5l.4 .3"/>
<path d="M258.3 249.3l-.1 .3M258.3 249.7v.2M258.4 248.9l-3.3 1.9M258.4 248.9l.4 .5 .6-.2M258.6 248.8l.2 .2 .4-.2M258.7 248.7l-.3 .2M258.7 248.7l-.1 .3M258.7 248.7h.4M258.7 249.6v.2M259.1 248.7l.1 .1M259.1 248.7l.3 .5M259.1 248.7l-.2 .3-.3-.2"/>
<path d="M259.2 248.4l1.9 1.2M259.2 248.8v.2M259.3 249.5l-.6 .1M259.3 249.7l-.6 .1M259.3 249.5v.2M259.4 249.2l-.1 .3M259.4 249.6h.1M259.5 249.3a.67 .67 0 0 1-.4 .7 .67 .67 0 0 1-.8-.1M259.5 249.1l-.8 .1-.3-.2-.1 .3M259.5 249.1l-.1 .1M259.5 249.3l-.2 .4M259.5 249.1v.2"/>
<path d="M259.5 249.6l-.3 .3-1-.3M261.1 249.6l-5.8 3.5-.6-.1-5.5-3.3M261.1 249.6l-.2 .6-5.3 3-.6 .1"/>
</g>
<g fill="none" stroke="#000" stroke-width=".3">
<path d="M221.8 43.5l11.2 6.5M230.7 56.5l2.3 1.3M232.4 55.7l-.2 .1M233 52.7l-10-5.8v45.1M235.6 44.4l.3 .2v161.6M236.5 44.4l-.2 .2v161.6M240.3 46.6l-.2 .1v.3l.2 .2v161.6M240.5 57l23.6 13.7M240.5 54.3l23.6 13.6M240.5 62.1l23.6 13.7M241.9 73.2l-57.8 39.1M244.1 62.4l-.2 .1"/>
<path d="M246.9 73.7h.1a.47 .47 0 0 1 .5 .4 .47 .47 0 0 1-.2 .5l-.4-.3zM247 73.7h.2M247.2 73.7a.62 .62 0 0 1 .3 .9M266.7 62.4l.3 .1v161.7M267.7 62.4l-.3 .1v161.7M271.4 64.6l-.2 .1v.3l.2 .1v161.7M271.6 75l20.9 12v45.2M271.6 72.3l23.3 13.4M299.8 79.3l.7 .7-2.1 1.4zM319.6 60.2l-21.2 21.2M116.6 93.2l76.5 44.2M246.9 91.7l.6 .3v.5a.52 .52 0 0 1-.5-.2 .52 .52 0 0 1-.1-.6z"/>
<path d="M247 91.6a.66 .66 0 0 1 .5 1M262.5 82.7a.46 .46 0 0 1 .5 .3 .46 .46 0 0 1-.2 .6l-.4-.5zM262.5 82.6l.6 .3v.7M271.6 80.1l5.7 3.3 .3-.1 .2 .4M276 80.8l-.3 .1M277.6 82.1l1.2 .7v.3h.5M298.4 81.4v50.8M83.7 114.1l20.7 20.7M230.7 110.9l2.3 1.4M231.1 110.1l1.9 1.1M232.1 109.5l.9 .5M232.4 109.1l.6 .4"/>
<path d="M232.4 114l-.2 .2M240.5 116.6l23.6 13.6M240.5 115.5l23.6 13.7M240.5 114.3l23.6 13.7M240.5 113.8l23.6 13.6M262.4 100.8a.43 .43 0 0 1 .6 .1 .43 .43 0 0 1-.2 .6zM262.5 100.6l.6 .3v.6M104 135.6l2.1 .9-2.1-.6zM104 135.4l2.1 1.1-2.1-.9zM104 135.9l2.1 .6-2-.4zM104.1 136.1l2 .4-1.9-.1zM104.1 135.1l2 1.4-2.1-1.1z"/>
<path d="M104.2 136.4l1.9 .1-1.7 .1zM104.3 134.9l1.8 1.6-2-1.4zM104.4 136.6l1.7-.1-1.5 .2zM104.5 134.7l.2-.2 1.4 2zM104.5 134.7l1.6 1.8-1.8-1.6zM104.6 136.7l1.5-.2-1.2 .4zM104.7 134.5h.3l1.1 2zM104.9 136.9l1.2-.4zM105 134.5l.2-.1 .9 2.1zM105.1 136.9l1-.4zM105.2 134.4h.3l.6 2.1zM105.4 136.9l.7-.4z"/>
<path d="M105.5 134.4l.2 .1 .4 2zM105.7 136.8l.4-.3zM105.7 134.5l.3 .2 .1 1.8zM106 134.7l.2 .1-.1 1.7zM106.1 136.5l-.2 .2zM106.2 134.8l-.1 1.7zM106.3 135l.2 .3-.4 1.2zM106.5 136.1l-.4 .4zM106.5 135.3l-.4 1.2zM106.5 135.8l-.4 .7zM106.5 135.6l-.4 .9zM244.1 120.8l-.2 .1"/>
<path d="M271.6 133.5l6.2 3.6v.2M271.6 134.5l5.7 3.3 .3-.1M271.6 132.3l7.2 4.2v.2M271.6 131.8l7.4 4.3 .3-.2M276 139.2l-.3 .2M172.9 153.8l-21.7 21.7M271.4 155.4l2.1 1.4-.7 .7zM271.4 155.4l29.3 29.3M139.4 178.1a2.17 2.17 0 0 1 3.1 .2 6 6 0 0 1 2.3 6.4 1.92 1.92 0 0 1-3 .3 6.5 6.5 0 0 1-2.7-6.4zM139.9 177a3.6 3.6 0 0 1 4.3 1.7 5.8 5.8 0 0 1 1.2 6.5l-.5 .4M152.6 173.4l.7 .7-2.1 1.4zM138.1 183.1l2.1-1.4-1.4 2.1z"/>
<path d="M140.2 181.7l-19.2 19.2M150 183.3l2.2 1.4-.7 .7zM150 183.3l15.1 15M233 198.6l-5 2.8M233 197.9l-34.6 19.9M233 195.9l-36.2 20.9M243.2 194.8l1 .5M243.4 194.7l.9 .5M244.4 195.2l1 .6M244.8 195.5l-.2 1.2 .4 .8M246 194.6l.2 .1M246.1 195.5a1.99 1.99 0 0 0 .4 2.9"/>
<path d="M246.2 195.2h.1M246.3 195.1h.1M246.3 195.2h.1M246.3 195.1v.1M246.3 195.1l-.1 .1M246.5 196.2l.2 .5h.3M246.6 195.5a1.82 1.82 0 0 0 .2 2.7 2.68 2.68 0 0 0 2.6-2.4M246.7 195.4a1.69 1.69 0 0 0 .2 2.6 2.44 2.44 0 0 0 2.3-2M247 195.3l-.3 .5 .2 .8M247.3 194l-.2 .1M247.4 195.7l-.3 .7 .2 .4M247.4 196.6l.2 .1"/>
<path d="M247.4 195.8l.2 .1M247.6 196.9l-.9 .5-.3-.1M247.8 197l-.7 .5h-.6M248.3 197l-.9 .7h-.7M248.4 193.7v.3M249.4 193.7v.3M251.2 185.4l-10.7 6.2M251.9 190.2v.3M252.9 186.4l-12.4 7.1M253.2 186.9l-12.7 7.3M253.2 188.9l-12.7 7.3M254.7 190.6v.3"/>
<path d="M194.9 218.5v.2M196.8 217l-.2 .1M198.4 218l-1.8 1.1M198.6 218.2l-1.8 1.1M198.8 218.4l25.3-14.6 51.9 30M203.7 218v.4M206.4 218.5v.2M224.4 203.2l52.1 30.1M227.6 201.3l5.4 3.1M233 200.5l-3.2 1.9M236.1 206.2l1.3 .8M240.4 208.7l23.7 13.7"/>
<path d="M305.6 216.8l-54.4 31.4M307.3 217.8l-54.4 31.4M307.7 218.4l-54.5 31.4M308 219.6l1.4 .8M194.6 222.4l1.4 .7M194.6 222.2l1.4 .8M196.2 223.1l1 .6M196.5 223.3l-.1 1 .4 1.1M197.8 222.4l.2 .1M197.9 223.4a1.95 1.95 0 0 0 .3 2.8M198 223l.2 .1zM198.2 224l.2 .5h.4"/>
<path d="M198.4 223.3a1.89 1.89 0 0 0 .2 2.8 2.86 2.86 0 0 0 2.5-2.4M198.5 223.3a1.72 1.72 0 0 0 .2 2.6 2.57 2.57 0 0 0 2.3-2.1M198.6 220.2l-.2 .1M198.8 220.3l25.3-14.6 50.2 29M198.8 223.1l-.4 .8 .3 .5M199.1 221.8l-.2 .2M199.2 223.5l-.3 .6 .2 .6M199.2 223.6l.1 .2M199.2 224.5h.1M199.3 224.8l-.6 .3h-.5M199.5 224.9l-1.2 .5M200.1 224.8l-.9 .8-.8-.1"/>
<path d="M200.2 221.5v.3M201.2 221.5v.3M267.2 224.2l1.3 .7M271.6 226.7l8.1 4.7M277.7 232.7v.1M278 232.6h.1M279.7 231.6h.1M302.8 225.3v.9l.4 .6M302.9 225.1v.3M303.9 225.1v.3M304 225.7a1.5 1.5 0 0 0 .6 1.9M305.7 226.2l-1.1 .4"/>
<path d="M305.9 226.3l-.4 .4-.8 .1M306.4 221.6v.4M306.9 224.3l-.1 .4M307 223.8a2.47 2.47 0 0 1-2 3.2l-.2-.1M307.1 223.6a2.6 2.6 0 0 1-2 3.7l-.6-.6v-.8M307.3 223.4a2.91 2.91 0 0 1-1.7 4.1 1.1 1.1 0 0 1-1.2-.4 1.1 1.1 0 0 1 0-1.3M307.7 220.3l-54.5 31.5M309.1 222v.3M25.3 251.5h199.5v31.9h-199.5zM25.3 256.8h199.5M49.3 251.5v31.9M70.7 251.5v31.9"/>
<path d="M140.7 251.5v31.9M213.4 251.5v31.9M249 253.8l1.4 .8M249.1 253.7l1.4 .8M249.4 249.9v.3M250.6 254.6l1.1 .5M251 254.8l-.1 1.2 .3 .8M251.2 248.4l-.2 .1M252.3 253.9h.1M252.3 254.8a2 2 0 0 0 .4 2.8M252.4 254.5h.1M252.5 254.4h.1"/>
<path d="M252.5 254.4l-.1 .1M252.7 255.4l.1 .5h.5M252.8 254.7a1.82 1.82 0 0 0 .2 2.8 2.83 2.83 0 0 0 2.6-2.4M252.9 249.4l-1.9 1.1M253 254.7a2.1 2.1 0 0 0-.1 2.6 2.35 2.35 0 0 0 2.5-2.1M253.1 251.6l-.2 .2M253.1 249.7l-1.9 1M253.3 254.6l-.4 .5 .2 .8M253.5 253.3l-.2 .1M253.6 254.9l-.3 .8 .2 .4M253.6 255.9l.2 .1M253.6 255.1l.2 .1"/>
<path d="M253.8 256.2l-.7 .4h-.5M253.9 256.3l-.6 .5h-.6M254.5 256.3l-1.1 .7-.5-.1M254.7 253v.2M255.6 253v.2M258.1 249.4v.5M260.9 249.9v.3M25.3 262.1h199.5M25.3 267.4h199.5M25.3 272.8h199.5M25.3 278.1h199.5"/>
<circle cx="322.2" cy="57.6" r="3.8"/>
<circle cx="246.9" cy="69.9" r="6"/>
<circle cx="81.1" cy="111.4" r="3.8"/>
<circle cx="139" cy="142.7" r="54.3"/>
<circle cx="175.5" cy="151.2" r="3.7"/>
<circle cx="303.3" cy="187.3" r="3.7"/>
<circle cx="118.3" cy="203.6" r="3.8"/>
<circle cx="167.8" cy="201" r="3.8"/>
</g>
<g fill="#000">
<circle cx="237.4" cy="60.1" r=".18"/>
<circle cx="268.5" cy="78" r=".18"/>
<circle cx="237.4" cy="118.4" r=".18"/>
<circle cx="279.3" cy="100.6" r=".18"/>
<circle cx="268.5" cy="136.4" r=".18"/>
<circle cx="247.5" cy="194.1" r=".18"/>
<circle cx="248.5" cy="196.7" r=".18"/>
<circle cx="308" cy="219.6" r=".18"/>
<circle cx="197.2" cy="220.7" r=".18"/>
<circle cx="199.1" cy="221.9" r=".18"/>
<circle cx="199.3" cy="221.9" r=".18"/>
<circle cx="249.1" cy="253.7" r=".18"/>
<circle cx="251.6" cy="252.1" r=".18"/>
<circle cx="253.7" cy="253.3" r=".18"/>
<circle cx="254.7" cy="256" r=".18"/>
<circle cx="254.9" cy="255.7" r=".18"/>
</g>
<g fill="none" stroke="#000" stroke-width=".71">
<path d="M10.1 9.9h400v277.1h-400zM70.1 6.5v3.4M140.1 6.5v3.4M207.2 5h5.8l-2.9 4.9zM210.1 0v9.9M280.1 6.5v3.4M350.1 6.5v3.4M6.7 74.2h3.4M410.1 74.2h3.5M.1 148.5h10M5.1 145.6l5 2.9-5 2.9zM410.1 148.5h10"/>
<path d="M410.1 148.5l5-2.9v5.8zM6.7 222.7h3.4M410.1 222.7h3.5M70.1 287v3.4M140.1 287v3.4M210.1 287v10M210.1 287l2.9 5h-5.8zM280.1 287v3.4M350.1 287v3.4"/>
</g>
<path d="M270.1 257h140v30h-140zM303.2 257v16M350.1 257v30M390.1 257v12M270.1 265h33.1M270.1 273h80M350.1 277h60M350.1 269h60M350.1 263h60M370.1 277v10M390.1 277v10" fill="none" stroke="#000" stroke-width=".51"/>
<g fill="#000">
<path d="M299.8 79.3l.7 .7-2.1 1.4zM106.5 136.1l-.4 .4zM106.5 135.8l-.4 .7zM106.5 135.6l-.4 .9zM106.5 135.3l-.4 1.2zM106.3 135l.2 .3-.4 1.2zM106.2 134.8l-.1 1.7zM106 134.7l.2 .1-.1 1.7zM105.5 134.4l.2 .1 .4 2zM105.2 134.4h.3l.6 2.1zM105 134.5l.2-.1 .9 2.1zM104.7 134.5h.3l1.1 2z"/>
<path d="M104.5 134.7l.2-.2 1.4 2zM104.5 134.7l1.6 1.8-1.8-1.6zM104.3 134.9l1.8 1.6-2-1.4zM104.1 135.1l2 1.4-2.1-1.1zM104 135.4l2.1 1.1-2.1-.9zM104 135.6l2.1 .9-2.1-.6zM104 135.9l2.1 .6-2-.4zM104.2 136.4l1.9 .1-1.7 .1zM104.4 136.6l1.7-.1-1.5 .2zM104.6 136.7l1.5-.2-1.2 .4zM104.9 136.9l1.2-.4zM105.1 136.9l1-.4z"/>
<path d="M105.4 136.9l.7-.4zM105.7 136.8l.4-.3zM106.1 136.5l-.2 .2zM271.4 155.4l2.1 1.4-.7 .7zM152.6 173.4l.7 .7-2.1 1.4zM138.1 183.1l2.1-1.4-1.4 2.1zM150 183.3l2.2 1.4-.7 .7z"/>
</g>
<path d="M104.1 136.3h2M105.9 134.5v2" fill="none" stroke="#000" stroke-width=".38"/>
<text font-size="9.4" x="136.6" y="24.6">Ensamblaje SMK_GLDXXX_SCREEN</text>
<text font-size="7.2" x="250.5" y="63.2">A</text>
<text font-size="6.3" x="43.7" y="243.2">NOTA: Atornillar la pantalla en la posición mostrada en la imagen</text>
<g font-size="4.7">
<text x="304.6" y="263.8">ESTRUCTURA LATERAL</text>
<text x="304.6" y="269.2">DE PANTALLAS</text>
</g>
<g font-size="4.2">
<text x="34" y="9.6">6</text>
<text x="104" y="9.6">5</text>
<text x="174" y="9.6">4</text>
<text x="244" y="9.6">3</text>
<text x="314" y="9.6">2</text>
<text x="384" y="9.6">1</text>
<text x="6.8" y="38.7">D</text>
<text x="410.6" y="38.7">D</text>
<text x="7" y="112.9">C</text>
<text x="410.8" y="112.9">C</text>
<text x="7" y="187.1">B</text>
<text x="410.8" y="187.1">B</text>
<text x="7" y="261.4">A</text>
<text x="410.8" y="261.4">A</text>
<text x="34" y="290.4">6</text>
<text x="104" y="290.4">5</text>
<text x="174" y="290.4">4</text>
<text x="244" y="290.4">3</text>
<text x="314" y="290.4">2</text>
<text x="384" y="290.4">1</text>
</g>
<g font-size="3.9">
<text x="321.3" y="58.9">2</text>
<text x="80.1" y="112.7">1</text>
<text x="174.6" y="152.4">5</text>
<text x="302.3" y="188.6">1</text>
<text x="166.8" y="202.2">4</text>
<text x="117.4" y="204.9">3</text>
<text x="33.3" y="255.4">ITEM</text>
<text x="56.8" y="255.4">QTY</text>
<text x="93.8" y="255.4">PART NUMBER</text>
<text x="166.4" y="255.4">DESCRIPTION</text>
<text x="214.3" y="255.5">ID Ref</text>
<text x="36.4" y="260.7">1</text>
<text x="59" y="260.7">1</text>
<text x="71.6" y="260.7">SMK_GLDSMB_LATOWER_01</text>
<text x="141.6" y="260.8">Torre soporte de pantallas laterales</text>
<text x="36.4" y="266.1">2</text>
<text x="59" y="266">1</text>
<text x="71.6" y="266.1">SMK_GLDXXX_SCREEN</text>
<text x="141.6" y="266.1">HISENSE TV H43M3000</text>
<text x="214.3" y="266.1">2834</text>
<text x="36.4" y="271.4">3</text>
<text x="59" y="271.4">4</text>
<text x="71.6" y="271.4">DIN 912 - M6 x 16</text>
<text x="141.6" y="271.4">Cylinder Head Cap Screw</text>
<text x="36.4" y="276.6">4</text>
<text x="36.4" y="282">5</text>
<text x="59" y="276.6">4</text>
<text x="59" y="282">4</text>
<text x="71.6" y="276.6">DIN 127 - A 6</text>
<text x="71.6" y="282">DIN 125 - A 6,4</text>
<text x="141.6" y="276.7">Spring Washer</text>
<text x="141.6" y="282.1">Washer</text>
</g>
<text font-size="3.1" x="352.4" y="275">SMK_GLDSMB_LATOWER_01_ENS01</text>
<g font-size="2.4">
<text x="271.2" y="259.7">SCALE:</text>
<text x="350.6" y="261">DRAWN: Adrian Parro</text>
<text x="391.2" y="260.6">02/01/2017</text>
<text x="350.6" y="267.1">CHECKED: A.García</text>
<text x="391.2" y="266.7">02/01/2017</text>
<text x="350.6" y="271.4">DWG NO:</text>
<text x="351.6" y="279.3">REV</text>
<text x="372" y="279.4">SIZE</text>
<text x="391" y="279.6">SHEET</text>
<text x="377.9" y="283.8">A3</text>
<text x="398.3" y="283.8">2 /2</text>
</g>
</svg>
